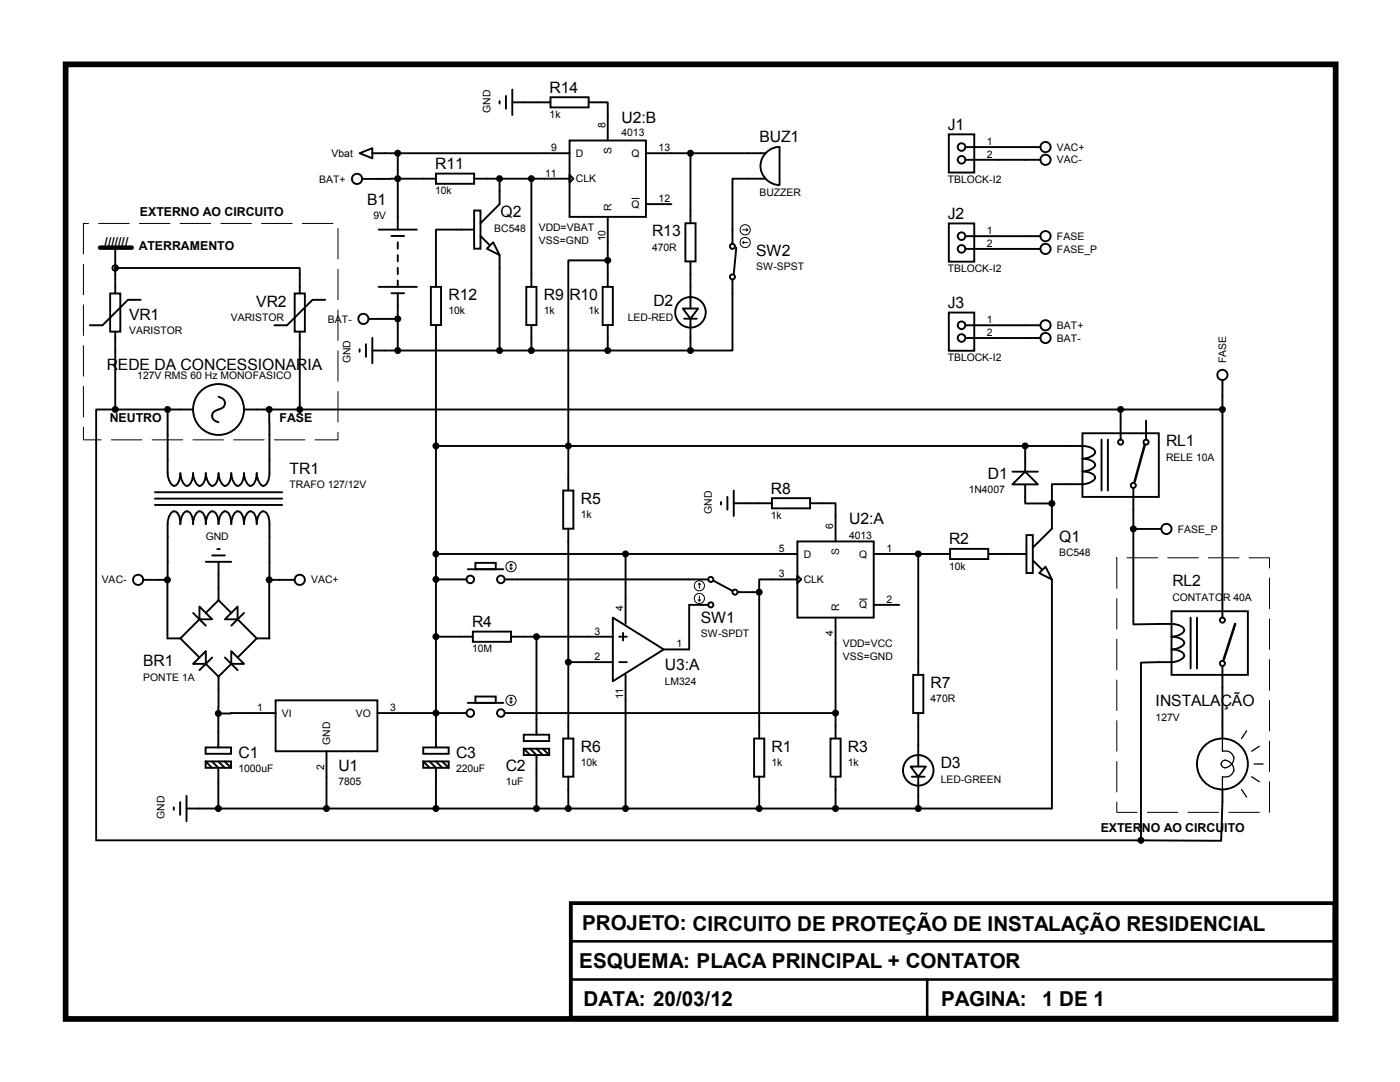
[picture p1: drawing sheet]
<svg xmlns="http://www.w3.org/2000/svg" width="279mm" height="216mm" viewBox="0 0 279 216" stroke-linecap="round" stroke-linejoin="round" font-family="sans-serif">
<g fill="none" stroke="#000" stroke-width=".38">
<path d="M101 19.1v2.6M102.2 17.9v5.1M109.9 19.4h7.6v2h-7.6zM71.8 30.6l2.5-1v2zM74.3 30.6h39.4M79.4 30.6v15.2M87 34.6h7.6v2.1h-7.6zM87 35.7h-14.7M94.6 35.7h19.1M99.7 20.2v.5M99.7 35.7v5l-3.8 3.8M102.2 20.4h7.7"/>
<path d="M106.1 35.7v21.5M113.7 28h15.2v15.3h-15.2zM113.7 34.9l.7 .8-.7 .7zM117.5 20.4h3.8v7.6M128.9 30.6h23.9M137.8 30.6v13.9M152.8 35.7h-6.6v13M152.9 30.4a3.8 3.8 0 0 1 2.7-1.1v7.6a3.8 3.8 0 0 1-3.5-2.3 3.8 3.8 0 0 1 .8-4.2zM189.4 26.8h5v7.6h-5zM192.7 29.3h14.9M192.7 31.9h14.9M22 58.6h2v7.6h-2z"/>
<path d="M23 58.6v-5.1h36.8v5.1M23 49.7v4.3M28.1 59.8h-2.6l-5 5.1h-2.6M58.8 58.6h2v7.6h-2zM64.9 59.8h-2.5l-5.1 5.1h-2.6M75.6 45.8h7.6M75.6 57.2h7.6M78.1 47.1h2.6M78.1 58.5h2.6M79.4 48.4v1.2M79.4 50.9v1.3M79.4 53.4v1.3"/>
<path d="M79.4 56v1.2M79.4 58.5v11.4M86 57.2h2v7.7h-2zM94.6 42h1.3v7.6h-1.3zM94.6 45.8h-7.6v11.4M95.9 47.1l1.8 1.8M98.4 48.4l1.3 2.5-2.5-1.3zM99.7 50.9v19M105 57.2h2.1v7.7h-2.1zM120.3 57.2h2v7.7h-2zM121.3 52h-7.9v45.9M121.3 43.3v13.9"/>
<path d="M128.9 40.7h5.1M136.8 44.5h2v7.7h-2zM137.8 52.2v9.4M146.2 55.8v14.1h-8.4M146.9 49.4l-.5 5.3M189.4 44.6h5v7.6h-5zM192.7 47.1h14.9M192.7 49.7h14.9M23 66.2v15.5M43.6 79.2a1.27 1.27 0 0 1 1.3 1.2 1.27 1.27 0 0 1-1.3 1.3 1.27 1.27 0 0 0-1.3 1.3 1.27 1.27 0 0 0 1.3 1.3M59.8 66.2v15.5M71.8 69.7v.5"/>
<path d="M73 68.7v2.5M73.5 63.6h5.9M74.3 69.9h63.5M74.3 67.4v5.1M87 64.9v84.2M106.1 64.9v5M121.3 64.9v5M136.3 61.6h3l-1.5 2zM136.5 63.6h2.6M137.8 63.6v6.3M189.4 62.4h5v7.6h-5zM192.7 64.9h14.9"/>
<path d="M192.7 67.4h14.9M244 75.8v47.4M23 81.7h-3.8v86h208.5M23 81.7h15.5M30.9 99.5h25.4M30.9 98.2h25.4M33.5 81.7v12.7a2.69 2.69 0 0 0 1.2 2.5 2.31 2.31 0 0 0 1.3-2.5 2.69 2.69 0 0 0 1.3 2.5 2.31 2.31 0 0 0 1.2-2.5 2.69 2.69 0 0 0 1.3 2.5 2.31 2.31 0 0 0 1.3-2.5 2.69 2.69 0 0 0 1.2 2.5 2.31 2.31 0 0 0 1.3-2.5 2.69 2.69 0 0 0 1.3 2.5 2.31 2.31 0 0 0 1.3-2.5 2.69 2.69 0 0 0 1.2 2.5 2.31 2.31 0 0 0 1.3-2.5 2.69 2.69 0 0 0 1.3 2.5 2.31 2.31 0 0 0 1.2-2.5 2.69 2.69 0 0 0 1.3 2.5 2.31 2.31 0 0 0 1.3-2.5l-.1-12.7M48.7 81.7h195.3M87 89h129a2.31 2.31 0 0 1 2.6 1.3 2.69 2.69 0 0 1-2.6 1.2 2.31 2.31 0 0 1 2.6 1.3 2.69 2.69 0 0 1-2.6 1.3 2.31 2.31 0 0 1 2.6 1.2 2.69 2.69 0 0 1-2.6 1.3h-6.1v3.9M112.4 97.9h2v7.6h-2zM145.2 99.2v2.5M146.4 97.9v5.1"/>
<path d="M154.1 99.4h7.6v2h-7.6zM202.1 94.1h5M204.6 94.1l2.5 2.6h-5zM204.6 96.7v3.8h5.3M204.6 89v5.1M216 86.5h15.3v12.7h-15.3zM219.8 87.7v10.2M221.1 87.7v10.2M223.6 81.7v6M226.2 97.4v8.1M228.7 83.9v3.8M28.6 115.7h4.8"/>
<path d="M30.9 100.8h25.4M33.4 115.7l.1-11.1a2.4 2.4 0 0 1 1.2-2.6 1.33 1.33 0 0 1 1.1 1.2l.2 1.4a2.4 2.4 0 0 1 1.3-2.6 1.33 1.33 0 0 1 1.1 1.2l.1 1.4a2.4 2.4 0 0 1 1.3-2.6 1.33 1.33 0 0 1 1.1 1.2l.2 1.4a2.4 2.4 0 0 1 1.2-2.6 1.33 1.33 0 0 1 1.2 1.2l.1 1.4a2.4 2.4 0 0 1 1.3-2.6 1.33 1.33 0 0 1 1.1 1.2l.2 1.4a2.4 2.4 0 0 1 1.2-2.6 1.33 1.33 0 0 1 1.1 1.2l.2 1.4a2.4 2.4 0 0 1 1.3-2.6 1.33 1.33 0 0 1 1.1 1.2l.1 1.4a2.4 2.4 0 0 1 1.3-2.6 1.33 1.33 0 0 1 1.1 1.2l.2 1.4-.1 11.1M33.4 115.7v11.7h2.6M41.1 112.1h5.1M42.3 110.8h2.6M43.4 109.6h.5M43.6 112.1v7.7M43.6 119.8l2.6 2.5M43.6 119.8l-2.5 2.5M53.7 115.7l.1 11.7h-2.6M53.7 115.7h5.1M87 110.5h72.1"/>
<path d="M87 115.6h6.1M93.4 113.6h7.1M94.9 112.3h4v1.3h-4zM100.7 115.6h40.7M113.4 105.5v41.9M124.8 110.5v14M142.4 115.9l3.8 2M143.9 100.2v.5M146.4 100.4h7.7M147.2 118.2h4.3M151.5 118.2v29.2M159.1 108h15.3v15.2h-15.3z"/>
<path d="M159.1 114.9l.8 .7-.8 .8zM159.1 115.6h-7.6v2.6M161.7 100.4h5.1v7.6M174.4 110.5h15.2M183.3 110.5v24.2M189.6 109.5h7.6v2.1h-7.6zM197.2 110.5h7.6M204.8 106.8h1.3v7.5h-1.3zM206.1 111.8l1.8 1.8M207.4 114.3l1.3-1.2 1.2 2.5zM209.9 115.6v45.7h-26.6M209.9 100.5v5l-3.8 3.8"/>
<path d="M226.2 105.5v19.1l5.1-.1a8.5 8.5 0 0 1 4.2 .4 .88 .88 0 0 1 .8 .8 .88 .88 0 0 1-.8 .9l-1.7 .4a2.31 2.31 0 0 1 2.5 1.3 2.69 2.69 0 0 1-2.5 1.3 2.31 2.31 0 0 1 2.5 1.3 2.69 2.69 0 0 1-2.5 1.2l-6.1 .1v35.5M226.2 105.5h5.6M36 127.4l3.8 3.8M38.5 122.3l2.6 2.5M39.8 121l2.5 2.6h-2.5zM39.8 123.6l-3.8 3.8M41.1 129.9v2.6h-2.6zM41.1 132.5l2.5 2.5M42.3 131.2l-2.5 2.5M43.6 135v7.4M44.9 131.2l2.5 2.5M46.2 129.9l2.5 2.6h-2.5z"/>
<path d="M46.2 132.5l-2.6 2.5M47.4 121v2.6h-2.5zM47.4 123.6l3.8 3.8M48.7 122.3l-2.5 2.5M51.2 127.4l-3.8 3.8M55 139.7h20.3v10.2h-20.3zM87 127h7.4M94.4 126h7.6v2.1h-7.6zM94.9 139h4v1.3h-4zM102 127h20.3M107.1 127v19.6M113.4 132.1h8.9"/>
<path d="M122.3 123.2l10.2 6.4-10.2 6.3zM123.6 127h1.5M123.6 132.1h1.5M124.3 126.3v1.5M124.8 134.7v26.6M141.4 120.7h-3.9v8.9h-5M166.8 123.2v24.2M174.4 120.7h5.1M182.2 134.7h2.1v7.6h-2.1zM233.8 122h15.2v12.7h-15.2zM237.6 123.2v10.2M238.9 123.2v10.2"/>
<path d="M244 132.9v14.5M37.2 158.8v5.1M41 149.1h5.1v1.3h-5.1zM41 151.9h5.1v1.3h-5.1zM41 151.9l1.3 1.3M42.3 151.9l1.3 1.3v8.1M43.6 142.4v6.7M43.6 151.9l1.2 1.3M44.8 151.9l1.3 1.3M55 142.3l-11.4 .1M65.2 149.9v11.4M75.3 142.3h17.8"/>
<path d="M84.5 149.1h5v1.3h-5zM84.5 151.9h5v1.3h-5zM84.5 151.9l1.2 1.3M85.7 151.9l1.3 1.3v8.1M87 151.9l1.3 1.3M88.3 151.9l1.2 1.3M93.4 140.3h7.1M100.7 142.3h66.1M104.5 146.6h5.1v1.3h-5.1zM104.5 149.4h5.1v1.3h-5.1zM104.5 149.4l1.3 1.3M105.8 149.4l1.3 1.3v10.6"/>
<path d="M107.1 149.4l1.2 1.3M108.3 149.4l1.3 1.3M112.4 147.4h2v7.6h-2zM113.4 155v6.3M150.5 147.4h2v7.6h-2zM151.5 155v6.3M165.7 147.4h2.1v7.6h-2.1zM166.8 155v6.3M181.7 153h3.1l-1.5 2zM182 155h2.5M183.3 142.3v10.7M183.3 155v6.3"/>
<path d="M244 157.5l-.3 10.3-16-.1M34.7 161.1v.5M36 160.1v2.5M37.2 161.3h146.1"/>
<circle cx="71.3" cy="35.7" r="1.02"/>
<circle cx="79.4" cy="35.7" r=".51"/>
<circle cx="79.4" cy="30.6" r=".51"/>
<circle cx="99.7" cy="35.7" r=".51"/>
<circle cx="106" cy="35.7" r=".51"/>
<circle cx="137.8" cy="30.6" r=".51"/>
<circle cx="191.9" cy="29.3" r=".76"/>
<circle cx="191.9" cy="31.9" r=".76"/>
<circle cx="208.7" cy="31.9" r="1.02"/>
<circle cx="208.7" cy="29.3" r="1.02"/>
<circle cx="23" cy="53.5" r=".56"/>
<circle cx="121.3" cy="51.9" r=".51"/>
<circle cx="146.2" cy="55.3" r=".51"/>
<circle cx="146.2" cy="49.2" r=".51"/>
<circle cx="191.9" cy="47.1" r=".76"/>
<circle cx="191.9" cy="49.7" r=".76"/>
<circle cx="208.7" cy="47.1" r="1.02"/>
<circle cx="208.7" cy="49.7" r="1.02"/>
<circle cx="72.5" cy="63.6" r="1.02"/>
<circle cx="79.4" cy="63.6" r=".51"/>
<circle cx="79.4" cy="69.9" r=".51"/>
<circle cx="99.7" cy="69.9" r=".51"/>
<circle cx="106" cy="69.9" r=".51"/>
<circle cx="121.3" cy="69.9" r=".51"/>
<circle cx="137.8" cy="69.9" r=".51"/>
<circle cx="137.8" cy="62.3" r="3"/>
<circle cx="191.9" cy="64.9" r=".76"/>
<circle cx="191.9" cy="67.4" r=".76"/>
<circle cx="208.7" cy="64.9" r="1.02"/>
<circle cx="208.7" cy="67.4" r="1.02"/>
<circle cx="244" cy="74.8" r="1.02"/>
<circle cx="23" cy="81.7" r=".51"/>
<circle cx="33.5" cy="81.7" r=".51"/>
<circle cx="43.6" cy="81.7" r="5.1"/>
<circle cx="53.7" cy="81.7" r=".51"/>
<circle cx="59.8" cy="81.7" r=".51"/>
<circle cx="87" cy="89" r=".51"/>
<circle cx="113.4" cy="89" r=".51"/>
<circle cx="204.6" cy="89" r=".51"/>
<circle cx="223.6" cy="81.7" r=".51"/>
<circle cx="223.6" cy="88.2" r=".51"/>
<circle cx="226.2" cy="96.9" r=".51"/>
<circle cx="228.7" cy="88.2" r=".51"/>
<circle cx="244" cy="81.7" r=".51"/>
<circle cx="27.6" cy="115.7" r="1.02"/>
<circle cx="33.4" cy="115.7" r=".51"/>
<circle cx="53.7" cy="115.7" r=".51"/>
<circle cx="59.8" cy="115.7" r="1.02"/>
<circle cx="87" cy="115.6" r=".51"/>
<circle cx="87" cy="110.5" r=".51"/>
<circle cx="93.9" cy="115.6" r=".76"/>
<circle cx="100" cy="115.6" r=".76"/>
<circle cx="124.8" cy="110.5" r=".51"/>
<circle cx="141.9" cy="115.6" r=".51"/>
<circle cx="146.7" cy="118.2" r=".51"/>
<circle cx="151.5" cy="118.2" r=".51"/>
<circle cx="183.3" cy="110.5" r=".51"/>
<circle cx="209.9" cy="100.5" r=".51"/>
<circle cx="226.2" cy="105.5" r=".51"/>
<circle cx="232.8" cy="105.5" r="1.02"/>
<circle cx="87" cy="127" r=".51"/>
<circle cx="107.1" cy="127" r=".51"/>
<circle cx="113.4" cy="132.1" r=".51"/>
<circle cx="141.9" cy="120.7" r=".51"/>
<circle cx="244" cy="132.4" r=".51"/>
<circle cx="244" cy="123.7" r=".51"/>
<circle cx="43.6" cy="142.4" r=".51"/>
<circle cx="87" cy="142.3" r=".51"/>
<circle cx="93.9" cy="142.3" r=".76"/>
<circle cx="100" cy="142.3" r=".76"/>
<circle cx="166.7" cy="142.3" r=".51"/>
<circle cx="183.3" cy="153.7" r="3"/>
<circle cx="244" cy="152.4" r="5.1"/>
<circle cx="43.6" cy="161.3" r=".51"/>
<circle cx="65.2" cy="161.3" r=".51"/>
<circle cx="87" cy="161.3" r=".51"/>
<circle cx="107.1" cy="161.3" r=".51"/>
<circle cx="113.4" cy="161.3" r=".51"/>
<circle cx="124.8" cy="161.3" r=".51"/>
<circle cx="151.5" cy="161.3" r=".51"/>
<circle cx="166.7" cy="161.3" r=".51"/>
<circle cx="183.3" cy="161.3" r=".51"/>
<circle cx="227.7" cy="167.7" r=".51"/>
</g>
<path d="M16.6 44.6h50.8v43.2h-50.8zM222.9 111.3h30.5v50.8h-30.5z" fill="none" stroke="#000" stroke-width=".2" stroke-dasharray="6.1 2"/>
<path d="M228.5 88.7l-2.1 7.4M246.5 124.5l-2.3 7.1M113.9 187.8h152.4M113.9 195.5h152.4M185 195.5v7.6" fill="none" stroke="#000" stroke-width=".51"/>
<path d="M244 147.4v2.5a1.69 1.69 0 0 1 2.2 1.2 1.69 1.69 0 0 1-1.4 2.1 .77 .77 0 0 1-1.1-.8 .77 .77 0 0 1 1.1-.7 1.68 1.68 0 0 1 1.4 1.5 1.68 1.68 0 0 1-1 1.7l-1.2 .1v2.5M247.8 157.5l1 1.5M248.8 145.8l-1 1.6M249.8 155l1.5 1M250.3 152.4h1.8M251.3 148.9l-1.5 1" fill="none" stroke="#000" stroke-width=".25"/>
<g fill="none" stroke="#000" stroke-width=".2">
<path d="M126 39.6h1.6M148.2 48.4l.3 .3M148.2 48.4h1M148.2 45.9h1M148.5 48.1l-.3 .3M149 45.6l.2 .3M149.2 45.9l-.2 .2M101.7 113.3l.3 .3M102 112.6v1M102 112.6l-.3 .2M102 112.6l.2 .2M102.2 113.3l-.2 .3"/>
<path d="M139.3 119.7l.3 .2M139.6 116.4v1M139.6 118.9v1M139.6 116.4l.2 .2M139.6 116.4l-.3 .2M139.8 119.7l-.2 .2M171.5 119.6h1.6M101.7 140l.3 .3M102 139.2v1.1M102 139.2l-.3 .3M102 139.2l.2 .3M102.2 140l-.2 .3"/>
<circle cx="148.7" cy="45.9" r="1.02"/>
<circle cx="148.7" cy="48.4" r="1.02"/>
<circle cx="102" cy="113.1" r="1.02"/>
<circle cx="139.6" cy="116.9" r="1.02"/>
<circle cx="139.6" cy="119.4" r="1.02"/>
<circle cx="102" cy="139.7" r="1.02"/>
</g>
<g fill="#000">
<circle cx="79.4" cy="35.7" r=".51"/>
<circle cx="79.4" cy="30.6" r=".51"/>
<circle cx="99.7" cy="35.7" r=".51"/>
<circle cx="106" cy="35.7" r=".51"/>
<circle cx="137.8" cy="30.6" r=".51"/>
<circle cx="121.3" cy="51.9" r=".51"/>
<circle cx="79.4" cy="63.6" r=".51"/>
<circle cx="79.4" cy="69.9" r=".51"/>
<circle cx="99.7" cy="69.9" r=".51"/>
<circle cx="106" cy="69.9" r=".51"/>
<circle cx="121.3" cy="69.9" r=".51"/>
<circle cx="137.8" cy="69.9" r=".51"/>
<circle cx="23" cy="81.7" r=".51"/>
<circle cx="33.5" cy="81.7" r=".51"/>
<circle cx="53.7" cy="81.7" r=".51"/>
<circle cx="59.8" cy="81.7" r=".51"/>
<circle cx="87" cy="89" r=".51"/>
<circle cx="113.4" cy="89" r=".51"/>
<circle cx="204.6" cy="89" r=".51"/>
<circle cx="223.6" cy="81.7" r=".51"/>
<circle cx="244" cy="81.7" r=".51"/>
<circle cx="33.4" cy="115.7" r=".51"/>
<circle cx="53.7" cy="115.7" r=".51"/>
<circle cx="87" cy="115.6" r=".51"/>
<circle cx="87" cy="110.5" r=".51"/>
<circle cx="124.8" cy="110.5" r=".51"/>
<circle cx="151.5" cy="118.2" r=".51"/>
<circle cx="183.3" cy="110.5" r=".51"/>
<circle cx="209.9" cy="100.5" r=".51"/>
<circle cx="226.2" cy="105.5" r=".51"/>
<circle cx="87" cy="127" r=".51"/>
<circle cx="107.1" cy="127" r=".51"/>
<circle cx="113.4" cy="132.1" r=".51"/>
<circle cx="43.6" cy="142.4" r=".51"/>
<circle cx="87" cy="142.3" r=".51"/>
<circle cx="166.7" cy="142.3" r=".51"/>
<circle cx="43.6" cy="161.3" r=".51"/>
<circle cx="65.2" cy="161.3" r=".51"/>
<circle cx="87" cy="161.3" r=".51"/>
<circle cx="107.1" cy="161.3" r=".51"/>
<circle cx="113.4" cy="161.3" r=".51"/>
<circle cx="124.8" cy="161.3" r=".51"/>
<circle cx="151.5" cy="161.3" r=".51"/>
<circle cx="166.7" cy="161.3" r=".51"/>
<circle cx="183.3" cy="161.3" r=".51"/>
<circle cx="227.7" cy="167.7" r=".51"/>
</g>
<path d="M13.1 12.8h253.5v190.5h-253.5z" fill="none" stroke="#000" stroke-width="1.1"/>
<path d="M113.9 180.2h152.4v22.9h-152.4z" fill="none" stroke="#000" stroke-width=".76"/>
<path d="M20 49.4h6.3" fill="none" stroke="#000" stroke-width=".89"/>
<g font-size="4.1">
<text x="116.2" y="185.5">PROJETO: CIRCUITO DE PROTEÇÃO DE INSTALAÇÃO RESIDENCIAL</text>
<text x="115.6" y="193.2">ESQUEMA: PLACA PRINCIPAL + CONTATOR</text>
<text x="116.5" y="200.8">DATA: 20/03/12</text>
<text x="187.8" y="200.8">PAGINA:</text>
<text x="208" y="200.8">1 DE 1</text>
</g>
<g font-size="3.1">
<text x="109.7" y="18.5">R14</text>
<text x="124" y="24.6">U2:B</text>
<text x="151.6" y="28.4">BUZ1</text>
<text x="189.1" y="26">J1</text>
<text x="86.8" y="33.8">R11</text>
<text x="73.2" y="40.8">B1</text>
<text x="99.9" y="43.4">Q2</text>
<text x="130.1" y="47.2">R13</text>
<text x="189.1" y="43.7">J2</text>
<text x="150.9" y="51.1">SW2</text>
<text x="89.5" y="59.9">R12</text>
<text x="108.5" y="59.9">R9</text>
<text x="113.6" y="59.9">R10</text>
<text x="25.8" y="63.8">VR1</text>
<text x="51.1" y="61.2">VR2</text>
<text x="130.4" y="61.1">D2</text>
<text x="189.1" y="61.5">J3</text>
<text x="21.3" y="73.8">REDE DA CONCESSIONARIA</text>
<text x="232.7" y="89.1">RL1</text>
<text x="57.8" y="94.5">TR1</text>
<text x="197.1" y="95.5">D1</text>
<text x="115.9" y="100.5">R5</text>
<text x="153.8" y="98.5">R8</text>
<text x="169.5" y="104.6">U2:A</text>
<text x="189.4" y="108.6">R2</text>
<text x="211.4" y="108.1">Q1</text>
<text x="234" y="117">RL2</text>
<text x="94.2" y="125.1">R4</text>
<text x="139.9" y="124.4">SW1</text>
<text x="28.6" y="132.9">BR1</text>
<text x="132.7" y="133.8">U3:A</text>
<text x="185.7" y="137.3">R7</text>
<text x="230.6" y="140.9">INSTALAÇÃO</text>
<text x="115.9" y="150">R6</text>
<text x="154" y="150">R1</text>
<text x="169.2" y="150">R3</text>
<text x="47.6" y="151.3">C1</text>
<text x="67.5" y="153.8">U1</text>
<text x="91" y="151.3">C3</text>
<text x="100.9" y="153.8">C2</text>
<text x="187.7" y="153.3">D3</text>
</g>
<g font-size="2.5">
<text x="27.9" y="43.2">EXTERNO AO CIRCUITO</text>
<text x="20.9" y="49">///////</text>
<text x="27.7" y="49.8">ATERRAMENTO</text>
<text x="21.9" y="84.3">NEUTRO</text>
<text x="55.8" y="84.3">FASE</text>
<text x="219.7" y="166">EXTERNO AO CIRCUITO</text>
</g>
<g font-size="2.1">
<text x="97.9" y="22.5" transform="rotate(-90 97.9 22.5)">GND</text>
<text x="109.7" y="23.5">1k</text>
<text x="120.8" y="25.5" transform="rotate(-90 120.8 25.5)">8</text>
<text x="124" y="27.1">4013</text>
<text x="197" y="28.9">1</text>
<text x="66.2" y="31.3">Vbat</text>
<text x="108.8" y="35.2">11</text>
<text x="110" y="30.2">9</text>
<text x="114.9" y="31.3">D</text>
<text x="122" y="30.7" transform="rotate(-90 122 30.7)">S</text>
<text x="126" y="31.3">Q</text>
<text x="131.4" y="30.2">13</text>
<text x="197" y="31.5">2</text>
<text x="210.9" y="30.1">VAC+</text>
<text x="210.9" y="32.6">VAC-</text>
<text x="63.7" y="36.4">BAT+</text>
<text x="86.8" y="38.8">10k</text>
<text x="114.9" y="36.4">CLK</text>
<text x="126" y="41.5">Q</text>
<text x="131.4" y="40.3">12</text>
<text x="151.6" y="39">BUZZER</text>
<text x="189.1" y="36.5">TBLOCK-I2</text>
<text x="74.5" y="43.7">9V</text>
<text x="98.6" y="46.2">BC548</text>
<text x="107.5" y="46.2">VDD=VBAT</text>
<text x="122" y="42" transform="rotate(-90 122 42)">R</text>
<text x="197" y="46.7">1</text>
<text x="210.9" y="47.8">FASE</text>
<text x="107.5" y="48.7">VSS=GND</text>
<text x="120.8" y="48.1" transform="rotate(-90 120.8 48.1)">10</text>
<text x="130.1" y="50">470R</text>
<text x="150.9" y="53.9">SW-SPST</text>
<text x="197" y="49.2">2</text>
<text x="210.9" y="50.4">FASE_P</text>
<text x="189.1" y="54.3">TBLOCK-I2</text>
<text x="46.1" y="64.1">VARISTOR</text>
<text x="65.5" y="64.4">BAT-</text>
<text x="89.5" y="62.7">10k</text>
<text x="108.5" y="62.7">1k</text>
<text x="117.4" y="62.7">1k</text>
<text x="125.3" y="64">LED-RED</text>
<text x="197" y="64.5">1</text>
<text x="210.9" y="65.6">BAT+</text>
<text x="25.8" y="66.6">VARISTOR</text>
<text x="197" y="67">2</text>
<text x="210.9" y="68.2">BAT-</text>
<text x="27.4" y="75.7">127V RMS 60 Hz MONOFASICO</text>
<text x="69.9" y="72.5" transform="rotate(-90 69.9 72.5)">GND</text>
<text x="189.1" y="72.1">TBLOCK-I2</text>
<text x="244.7" y="72.5" transform="rotate(-90 244.7 72.5)">FASE</text>
<text x="232.7" y="92">RELE 10A</text>
<text x="57.8" y="97.4">TRAFO 127/12V</text>
<text x="193.3" y="98.4">1N4007</text>
<text x="41.1" y="107.8">GND</text>
<text x="115.9" y="103.4">1k</text>
<text x="142.1" y="102.5" transform="rotate(-90 142.1 102.5)">GND</text>
<text x="153.8" y="103.6">1k</text>
<text x="166.3" y="105.5" transform="rotate(-90 166.3 105.5)">6</text>
<text x="169.5" y="107.6">4013</text>
<text x="235.1" y="106.3">FASE_P</text>
<text x="155.4" y="110.1">5</text>
<text x="160.4" y="111.3">D</text>
<text x="167.5" y="110.7" transform="rotate(-90 167.5 110.7)">S</text>
<text x="171.5" y="111.3">Q</text>
<text x="176.9" y="110.1">1</text>
<text x="189.4" y="113.7">10k</text>
<text x="211.4" y="111">BC548</text>
<text x="20.3" y="116.4">VAC-</text>
<text x="62.1" y="116.4">VAC+</text>
<text x="155.4" y="115.2">3</text>
<text x="160.4" y="116.3">CLK</text>
<text x="234" y="119.8">CONTATOR 40A</text>
<text x="124.4" y="122" transform="rotate(-90 124.4 122)">4</text>
<text x="167.5" y="122" transform="rotate(-90 167.5 122)">R</text>
<text x="171.5" y="121.4">Q</text>
<text x="176.9" y="120.3">2</text>
<text x="94.2" y="130.2">10M</text>
<text x="118.6" y="126.6">3</text>
<text x="118.6" y="131.7">2</text>
<text x="135" y="129.2">1</text>
<text x="139.9" y="127.1">SW-SPDT</text>
<text x="166.3" y="126.9" transform="rotate(-90 166.3 126.9)">4</text>
<text x="168.2" y="129.2">VDD=VCC</text>
<text x="168.2" y="131.7">VSS=GND</text>
<text x="28.6" y="135.9">PONTE 1A</text>
<text x="132.7" y="136.8">LM324</text>
<text x="51.3" y="141.9">1</text>
<text x="56.3" y="143">VI</text>
<text x="71" y="143">VO</text>
<text x="77.9" y="141.9">3</text>
<text x="124.4" y="139.5" transform="rotate(-90 124.4 139.5)">11</text>
<text x="185.7" y="140.2">470R</text>
<text x="230.6" y="143.8">127V</text>
<text x="65.9" y="148.6" transform="rotate(-90 65.9 148.6)">GND</text>
<text x="47.6" y="154.1">1000uF</text>
<text x="64.7" y="153.6" transform="rotate(-90 64.7 153.6)">2</text>
<text x="91" y="154.1">220uF</text>
<text x="115.9" y="152.9">10k</text>
<text x="154" y="152.9">1k</text>
<text x="169.2" y="152.9">1k</text>
<text x="67.5" y="156.7">7805</text>
<text x="100.9" y="156.7">1uF</text>
<text x="187.7" y="156.2">LED-GREEN</text>
<text x="32.9" y="163.4" transform="rotate(-90 32.9 163.4)">GND</text>
</g>
</svg>
